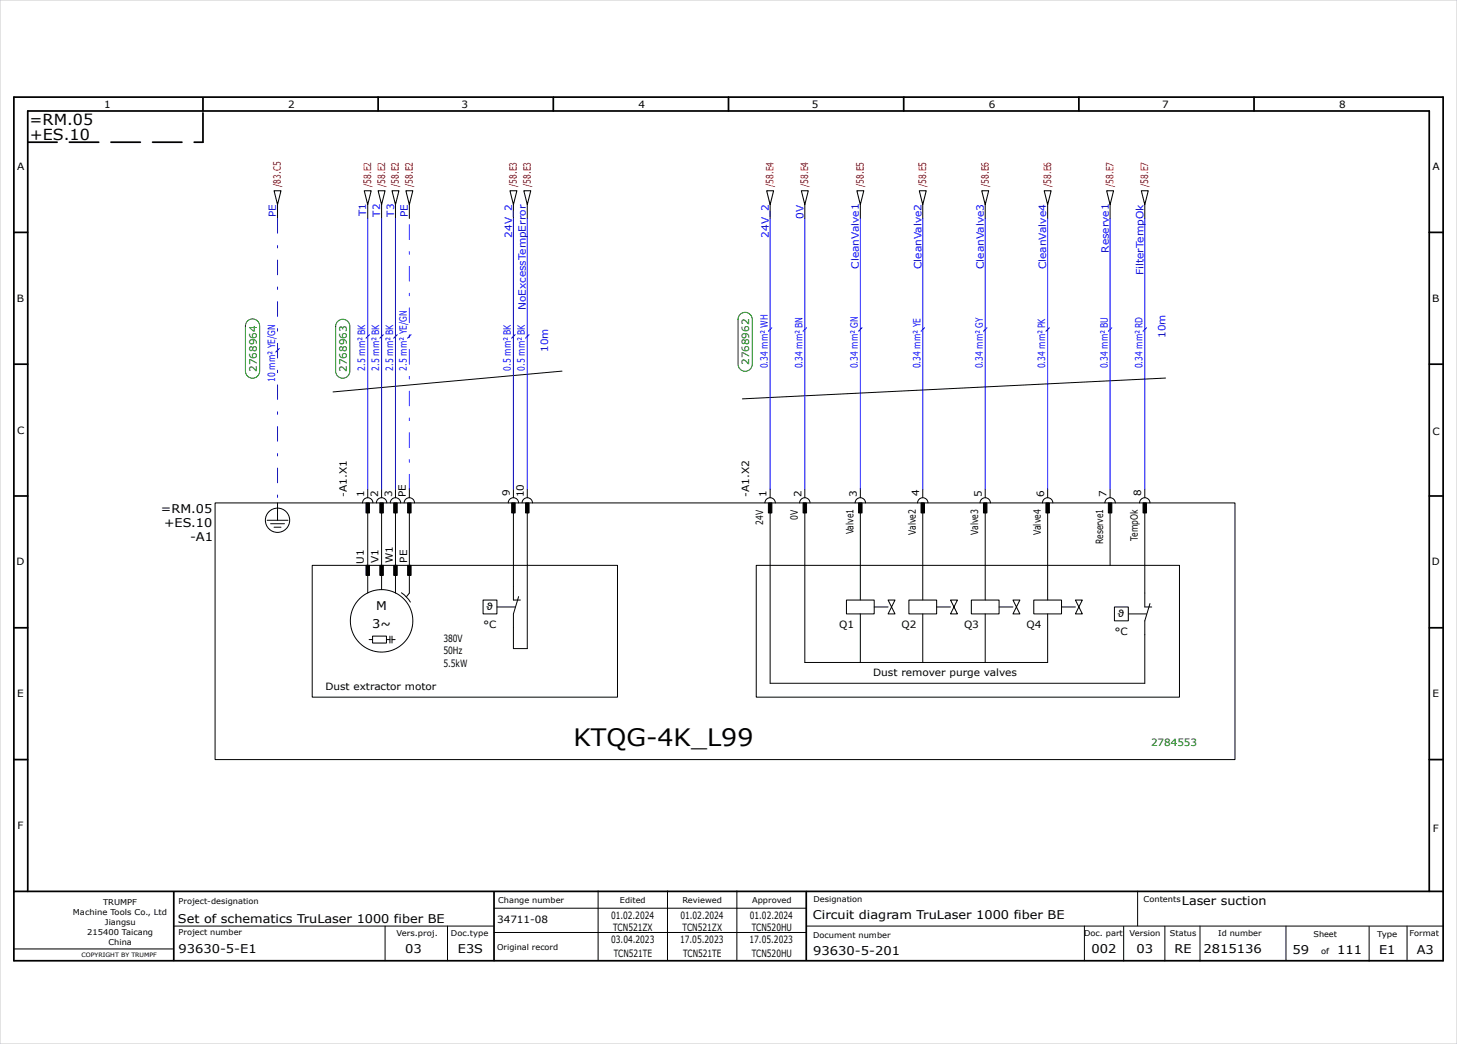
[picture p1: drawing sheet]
<svg xmlns="http://www.w3.org/2000/svg" width="420mm" height="301mm" viewBox="0 0 420 301" stroke-linecap="round" stroke-linejoin="round" font-family="sans-serif">
<g fill="none" stroke="#000" stroke-width=".5">
<path d="M4 28h412v249h-412zM58.5 28.2v3.8M109 28v4M159.5 28v4M210 28v4M260.5 28v4M311 28v4M361.5 28v4M4 67h4M412 67h4M4 105h4M412 105h4"/>
<path d="M4 143h4M412 143h4M4 181h4M412 181h4M4 219h4M412 219h4M4 257h412M8 257v-225h404v225M50.1 257.1v19.8M142.4 257.2v19.8M232.4 257.1v19.7"/>
</g>
<g fill="none" stroke="#000" stroke-width=".29">
<path d="M80 59v4M106 59v4M110 59v4M114 59v4M118 59v4M148 59v4M152 59v4M222 59v4M232 59v4M248 59v4M266 59v4M284 59v4"/>
<path d="M302 59v4M320 59v4M330 59v4M162 107l-66 6M336 109l-122 6M62 145h294v74h-294zM77 150h6M78 151h4M79 152h2M80 145v5M104.5 145a1.5 1.5 0 0 1 1.5-1.5 1.5 1.5 0 0 1 1.5 1.5M106 141v2.5"/>
<path d="M106 147v16M108.5 145a1.5 1.5 0 0 1 1.5-1.5 1.5 1.5 0 0 1 1.5 1.5M110 141v2.5M110 147v16M112.5 145a1.5 1.5 0 0 1 1.5-1.5 1.5 1.5 0 0 1 1.5 1.5M114 141v2.5M114 147v16M116.5 145a1.5 1.5 0 0 1 1.5-1.5 1.5 1.5 0 0 1 1.5 1.5M118 141v2.5M118 147v16M146.5 145a1.5 1.5 0 0 1 1.5-1.5 1.5 1.5 0 0 1 1.5 1.5M148 141v2.5"/>
<path d="M148 147v26h2M150.5 145a1.5 1.5 0 0 1 1.5-1.5 1.5 1.5 0 0 1 1.5 1.5M152 147v40h-4v-10l1.5-5M152 141v2.5M220.5 145a1.5 1.5 0 0 1 1.5-1.5 1.5 1.5 0 0 1 1.5 1.5M222 141v2.5M222 147v50h108v-18l1.5-5M230.5 145a1.5 1.5 0 0 1 1.5-1.5 1.5 1.5 0 0 1 1.5 1.5M232 147v44h70v-14M232 141v2.5M246.5 145a1.5 1.5 0 0 1 1.5-1.5 1.5 1.5 0 0 1 1.5 1.5M248 141v2.5"/>
<path d="M248 147v26M264.5 145a1.5 1.5 0 0 1 1.5-1.5 1.5 1.5 0 0 1 1.5 1.5M266 141v2.5M266 147v26M282.5 145a1.5 1.5 0 0 1 1.5-1.5 1.5 1.5 0 0 1 1.5 1.5M284 141v2.5M284 147v26M300.5 145a1.5 1.5 0 0 1 1.5-1.5 1.5 1.5 0 0 1 1.5 1.5M302 141v2.5M302 147v26M318.5 145a1.5 1.5 0 0 1 1.5-1.5 1.5 1.5 0 0 1 1.5 1.5M320 141v2.5"/>
<path d="M320 147v16M328.5 145a1.5 1.5 0 0 1 1.5-1.5 1.5 1.5 0 0 1 1.5 1.5M330 141v2.5M330 147v28h2M90 163h88v38h-88zM106 164v7M110 164v6M114 164v7M115.7 170.9l1.4 1.2 1.2 1.5M118 164v7l-.8 1M139.2 173h4v4h-4zM218 163h122v38h-122z"/>
<path d="M244 173h8v4h-8zM248 177v14M256 173h2l-1 2zM257 175l1 2h-2zM262 173h8v4h-8zM266 177v14M274 173h2l-1 2zM275 175l1 2h-2zM280 173h8v4h-8zM284 177v14M292 173h2l-1 2zM293 175l1 2h-2z"/>
<path d="M298 173h8v4h-8zM310 173h2l-1 2zM311 175l1 2h-2zM321.3 175h4v4h-4zM106.4 184.4h1M107.4 183.4h4v2h-4zM111.4 184.4h1M112.4 183.4v2M113 184.4h.9M113 183.4v2M172.4 256.9v20M192.4 256.9v20"/>
<path d="M212.4 256.9v20M327.9 256.9v10M4.1 273.6h45.7M50.1 267h92.2M111 267v10M129 267v10M142.4 261.9h90M142.4 268.9h90M232.5 267h183.5M312.6 267v10M323.9 267.1v10M335.8 267.1v10"/>
<path d="M345.9 267v10.1M370.7 267v9.8M394.7 267.1v10M405.6 267v10"/>
<circle cx="80" cy="150" r="3.5"/>
<circle cx="110" cy="179" r="9"/>
</g>
<path d="M8 41h50.5M58.5 41v-8.8" fill="none" stroke="#000" stroke-width=".5" stroke-dasharray="8.5 3.5"/>
<path d="M0 0h420v301h-420z" fill="none" stroke="#c9c9c9" stroke-width=".29"/>
<path d="M143.3 175h5.2M252 175h4M270 175h4M288 175h4M306 175h4M325.3 177h5.2" fill="none" stroke="#000" stroke-width=".29" stroke-dasharray="8.5 3.5"/>
<g fill="#000" stroke="#000" stroke-width=".29">
<path d="M105.5 145h1v2.9h-1z" fill-rule="evenodd"/>
<path d="M109.5 145h1v2.9h-1z" fill-rule="evenodd"/>
<path d="M113.5 145h1v2.9h-1z" fill-rule="evenodd"/>
<path d="M117.5 145h1v2.9h-1z" fill-rule="evenodd"/>
<path d="M147.5 145h1v2.9h-1z" fill-rule="evenodd"/>
<path d="M151.5 145h1v2.9h-1z" fill-rule="evenodd"/>
<path d="M221.5 145h1v2.9h-1z" fill-rule="evenodd"/>
<path d="M231.5 145h1v2.9h-1z" fill-rule="evenodd"/>
<path d="M247.5 145h1v2.9h-1z" fill-rule="evenodd"/>
<path d="M265.5 145h1v2.9h-1z" fill-rule="evenodd"/>
<path d="M283.5 145h1v2.9h-1z" fill-rule="evenodd"/>
<path d="M301.5 145h1v2.9h-1z" fill-rule="evenodd"/>
<path d="M319.5 145h1v2.9h-1z" fill-rule="evenodd"/>
<path d="M329.5 145h1v2.9h-1z" fill-rule="evenodd"/>
<path d="M105.5 163h1v2.9h-1z" fill-rule="evenodd"/>
<path d="M109.5 163h1v2.9h-1z" fill-rule="evenodd"/>
<path d="M113.5 163h1v2.9h-1z" fill-rule="evenodd"/>
<path d="M117.5 163h1v2.9h-1z" fill-rule="evenodd"/>
</g>
<g fill="none" stroke="#000" stroke-width=".3">
<path d="M79 55h2l-1 4zM105 55h2l-1 4zM109 55h2l-1 4zM113 55h2l-1 4zM117 55h2l-1 4zM147 55h2l-1 4zM151 55h2l-1 4zM221 55h2l-1 4zM231 55h2l-1 4zM247 55h2l-1 4zM265 55h2l-1 4zM283 55h2l-1 4z"/>
<path d="M301 55h2l-1 4zM319 55h2l-1 4zM329 55h2l-1 4z"/>
</g>
<g fill="none" stroke="#00f" stroke-width=".29">
<path d="M106 63v78M110 63v78M114 63v78M148 63v78M152 63v78M222 63v78M232 63v78M248 63v78M266 63v78M284 63v78M302 63v78M320 63v78"/>
<path d="M330 63v78"/>
</g>
<path d="M80 63v82M118 141v-78" fill="none" stroke="#00f" stroke-width=".29" stroke-dasharray="4.2 3.5 .7 3.5"/>
<g fill="#fff" stroke="#008000" stroke-width=".29">
<path d="M97.4 92.7a2.05 2.05 0 0 1 2.2-.5 2.05 2.05 0 0 1 1.2 1.9v12.9a2.05 2.05 0 0 1-2 2 2.05 2.05 0 0 1-2-2v-12.9z" fill-rule="evenodd"/>
<path d="M71.4 92.6a2.05 2.05 0 0 1 2.2-.5 2.05 2.05 0 0 1 1.2 1.9v13a2.05 2.05 0 0 1-2 2 2.05 2.05 0 0 1-2.1-2v-13z" fill-rule="evenodd"/>
<path d="M213.4 90.7a2.05 2.05 0 0 1 2.2-.5 2.05 2.05 0 0 1 1.3 1.9v12.9a2.05 2.05 0 0 1-2.1 2 2.05 2.05 0 0 1-2-2v-12.9z" fill-rule="evenodd"/>
</g>
<g fill="none" stroke="#00f" stroke-width=".3">
<path d="M106.5 96.5l-1 1M110.5 96.5l-1 1M114.5 96.5l-1 1M118.5 96.5l-1 1M148.5 96.5l-1 1M152.5 96.5l-1 1M222.5 94.5l-1 1M232.5 94.5l-1 1M248.5 94.5l-1 1M266.5 94.5l-1 1M284.5 94.5l-1 1M302.5 94.5l-1 1"/>
<path d="M320.5 94.5l-1 1M330.5 94.5l-1 1M80.5 100.5l-1 1"/>
</g>
<text font-size="6.9" x="165.3" y="215">KTQG-4K_L99</text>
<g font-size="4.4">
<text x="8.5" y="36">=RM.05</text>
<text x="8.6" y="40.5">+ES.10</text>
</g>
<g font-size="3.5">
<text x="46.4" y="148">=RM.05</text>
<text x="47.3" y="152">+ES.10</text>
<text x="54.8" y="156">-A1</text>
<text x="108.4" y="176">M</text>
<text x="107.3" y="181">3~</text>
<text x="340.7" y="261">Laser suction</text>
<text x="51.3" y="266">Set of schematics TruLaser 1000 fiber BE</text>
<text x="234.3" y="265">Circuit diagram TruLaser 1000 fiber BE</text>
<text x="51.5" y="274.7">93630-5-E1</text>
<text x="116.8" y="274.9">03</text>
<text x="132" y="274.9">E3S</text>
<text x="234.4" y="275.3">93630-5-201</text>
<text x="314.6" y="274.8">002</text>
<text x="327.6" y="274.9">03</text>
<text x="338.6" y="274.8">RE</text>
<text x="346.9" y="274.7">2815136</text>
<text x="372.6" y="275">59</text>
<text x="385.4" y="275">111</text>
<text x="397.6" y="275">E1</text>
<text x="408.4" y="275">A3</text>
</g>
<g font-size="2.9">
<text x="30" y="31">1</text>
<text x="83" y="31">2</text>
<text x="133.1" y="31">3</text>
<text x="184.1" y="31">4</text>
<text x="234.1" y="31">5</text>
<text x="285" y="31">6</text>
<text x="335" y="31">7</text>
<text x="386" y="31">8</text>
<text x="5" y="49">A</text>
<text x="413" y="49">A</text>
<text x="4.8" y="87">B</text>
<text x="412.8" y="87">B</text>
<text x="5" y="125">C</text>
<text x="413" y="125.5">C</text>
<text x="100" y="143.2" transform="rotate(-90 100 143.2)">-A1.X1</text>
<text x="105" y="143.4" transform="rotate(-90 105 143.4)">1</text>
<text x="109" y="143.2" transform="rotate(-90 109 143.2)">2</text>
<text x="113" y="143.2" transform="rotate(-90 113 143.2)">3</text>
<text x="117" y="143.3" transform="rotate(-90 117 143.3)">PE</text>
<text x="147" y="143.1" transform="rotate(-90 147 143.1)">9</text>
<text x="151" y="143.4" transform="rotate(-90 151 143.4)">10</text>
<text x="216" y="143.2" transform="rotate(-90 216 143.2)">-A1.X2</text>
<text x="221" y="143.4" transform="rotate(-90 221 143.4)">1</text>
<text x="231" y="143.2" transform="rotate(-90 231 143.2)">2</text>
<text x="247" y="143.2" transform="rotate(-90 247 143.2)">3</text>
<text x="265" y="143.1" transform="rotate(-90 265 143.1)">4</text>
<text x="283" y="143.2" transform="rotate(-90 283 143.2)">5</text>
<text x="301" y="143.2" transform="rotate(-90 301 143.2)">6</text>
<text x="319" y="143.2" transform="rotate(-90 319 143.2)">7</text>
<text x="329" y="143.1" transform="rotate(-90 329 143.1)">8</text>
<text x="230" y="149.9" transform="rotate(-90 230 149.9)">0V</text>
<text x="220" y="151.2" transform="rotate(-90 220 151.2)">24V</text>
<text x="246" y="154.1" transform="rotate(-90 246 154.1)">Valve1</text>
<text x="264" y="154.2" transform="rotate(-90 264 154.2)">Valve2</text>
<text x="282" y="154.2" transform="rotate(-90 282 154.2)">Valve3</text>
<text x="300" y="154.2" transform="rotate(-90 300 154.2)">Valve4</text>
<text x="328" y="155.9" transform="rotate(-90 328 155.9)">TempOk</text>
<text x="318" y="156.9" transform="rotate(-90 318 156.9)">Reserve1</text>
<text x="4.8" y="163">D</text>
<text x="104.9" y="162.6" transform="rotate(-90 104.9 162.6)">U1</text>
<text x="109.1" y="162.4" transform="rotate(-90 109.1 162.4)">V1</text>
<text x="113.2" y="162.3" transform="rotate(-90 113.2 162.3)">W1</text>
<text x="117.4" y="162.2" transform="rotate(-90 117.4 162.2)">PE</text>
<text x="412.7" y="163">D</text>
<text x="140.2" y="176">ϑ</text>
<text x="322.3" y="178">ϑ</text>
<text x="127.8" y="185">380V</text>
<text x="139.4" y="181">°C</text>
<text x="241.9" y="181">Q1</text>
<text x="259.9" y="181">Q2</text>
<text x="277.9" y="181">Q3</text>
<text x="295.9" y="181">Q4</text>
<text x="321.4" y="183">°C</text>
<text x="127.8" y="188.6">50Hz</text>
<text x="127.8" y="192.3">5.5kW</text>
<text x="251.7" y="195">Dust remover purge valves</text>
<text x="5" y="201">E</text>
<text x="93.8" y="199">Dust extractor motor</text>
<text x="413" y="201">E</text>
<text x="5.1" y="239">F</text>
<text x="413" y="240">F</text>
<text x="143.3" y="266">34711-08</text>
<text x="176.1" y="264.9">01.02.2024</text>
<text x="176.8" y="268.4">TCN521ZX</text>
<text x="196.1" y="264.9">01.02.2024</text>
<text x="196.8" y="268.4">TCN521ZX</text>
<text x="216.1" y="264.9">01.02.2024</text>
<text x="216.7" y="268.4">TCN520HU</text>
<text x="176.2" y="271.9">03.04.2023</text>
<text x="176.9" y="275.9">TCN521TE</text>
<text x="196" y="271.9">17.05.2023</text>
<text x="196.9" y="275.9">TCN521TE</text>
<text x="216" y="271.9">17.05.2023</text>
<text x="216.7" y="275.9">TCN520HU</text>
</g>
<g font-size="2.9" fill="#b60000">
<text x="81" y="53.9" transform="rotate(-90 81 53.9)">/83.C5</text>
<text x="107" y="53.9" transform="rotate(-90 107 53.9)">/58.E2</text>
<text x="111" y="53.9" transform="rotate(-90 111 53.9)">/58.E2</text>
<text x="115" y="53.9" transform="rotate(-90 115 53.9)">/58.E2</text>
<text x="119" y="53.9" transform="rotate(-90 119 53.9)">/58.E2</text>
<text x="149" y="53.9" transform="rotate(-90 149 53.9)">/58.E3</text>
<text x="153" y="53.9" transform="rotate(-90 153 53.9)">/58.E3</text>
<text x="223" y="53.9" transform="rotate(-90 223 53.9)">/58.E4</text>
<text x="233" y="53.9" transform="rotate(-90 233 53.9)">/58.E4</text>
<text x="249" y="53.9" transform="rotate(-90 249 53.9)">/58.E5</text>
<text x="267" y="53.9" transform="rotate(-90 267 53.9)">/58.E5</text>
<text x="285" y="53.9" transform="rotate(-90 285 53.9)">/58.E6</text>
<text x="303" y="53.9" transform="rotate(-90 303 53.9)">/58.E6</text>
<text x="321" y="53.9" transform="rotate(-90 321 53.9)">/58.E7</text>
<text x="331" y="53.9" transform="rotate(-90 331 53.9)">/58.E7</text>
</g>
<g font-size="2.9" fill="#00f">
<text x="79.6" y="62.6" transform="rotate(-90 79.6 62.6)">PE</text>
<text x="105.6" y="62.4" transform="rotate(-90 105.6 62.4)">T1</text>
<text x="109.6" y="62.5" transform="rotate(-90 109.6 62.5)">T2</text>
<text x="113.6" y="62.5" transform="rotate(-90 113.6 62.5)">T3</text>
<text x="117.6" y="62.6" transform="rotate(-90 117.6 62.6)">PE</text>
<text x="231.6" y="63" transform="rotate(-90 231.6 63)">0V</text>
<text x="147.6" y="68.5" transform="rotate(-90 147.6 68.5)">24V_2</text>
<text x="221.6" y="68.5" transform="rotate(-90 221.6 68.5)">24V_2</text>
<text x="247.6" y="77.5" transform="rotate(-90 247.6 77.5)">CleanValve1</text>
<text x="265.6" y="77.6" transform="rotate(-90 265.6 77.6)">CleanValve2</text>
<text x="283.6" y="77.6" transform="rotate(-90 283.6 77.6)">CleanValve3</text>
<text x="301.6" y="77.7" transform="rotate(-90 301.6 77.7)">CleanValve4</text>
<text x="319.6" y="72.8" transform="rotate(-90 319.6 72.8)">Reserve1</text>
<text x="329.6" y="79.4" transform="rotate(-90 329.6 79.4)">FilterTempOk</text>
<text x="151.6" y="89.4" transform="rotate(-90 151.6 89.4)">NoExcessTempError</text>
<text x="158" y="101.4" transform="rotate(-90 158 101.4)">10m</text>
<text x="336" y="97.4" transform="rotate(-90 336 97.4)">10m</text>
<text x="105.3" y="106.8" transform="rotate(-90 105.3 106.8)">2.5 mm² BK</text>
<text x="109.3" y="106.8" transform="rotate(-90 109.3 106.8)">2.5 mm² BK</text>
<text x="113.3" y="106.8" transform="rotate(-90 113.3 106.8)">2.5 mm² BK</text>
<text x="117.3" y="106.8" transform="rotate(-90 117.3 106.8)">2.5 mm² YE/GN</text>
<text x="147.3" y="106.8" transform="rotate(-90 147.3 106.8)">0.5 mm² BK</text>
<text x="151.3" y="106.8" transform="rotate(-90 151.3 106.8)">0.5 mm² BK</text>
<text x="221.3" y="106.2" transform="rotate(-90 221.3 106.2)">0.34 mm² WH</text>
<text x="231.3" y="106.2" transform="rotate(-90 231.3 106.2)">0.34 mm² BN</text>
<text x="247.3" y="106.2" transform="rotate(-90 247.3 106.2)">0.34 mm² GN</text>
<text x="265.3" y="106.2" transform="rotate(-90 265.3 106.2)">0.34 mm² YE</text>
<text x="283.3" y="106.2" transform="rotate(-90 283.3 106.2)">0.34 mm² GY</text>
<text x="301.3" y="106.2" transform="rotate(-90 301.3 106.2)">0.34 mm² PK</text>
<text x="319.3" y="106.2" transform="rotate(-90 319.3 106.2)">0.34 mm² BU</text>
<text x="329.3" y="106.2" transform="rotate(-90 329.3 106.2)">0.34 mm² RD</text>
<text x="79.3" y="110.1" transform="rotate(-90 79.3 110.1)">10 mm² YE/GN</text>
</g>
<g font-size="2.9" fill="#008000">
<text x="74" y="107.2" transform="rotate(-90 74 107.2)">2768964</text>
<text x="100" y="107.2" transform="rotate(-90 100 107.2)">2768963</text>
<text x="216" y="105.2" transform="rotate(-90 216 105.2)">2768962</text>
<text x="331.8" y="215">2784553</text>
</g>
<g font-size="2.3">
<text x="21" y="263.8">Machine Tools Co., Ltd</text>
<text x="29.7" y="260.8">TRUMPF</text>
<text x="51.5" y="260.7">Project-designation</text>
<text x="143.6" y="260.4">Change number</text>
<text x="178.7" y="260.4">Edited</text>
<text x="196.7" y="260.4">Reviewed</text>
<text x="216.8" y="260.4">Approved</text>
<text x="234.5" y="260.2">Designation</text>
<text x="329.7" y="260.1">Contents</text>
<text x="25.2" y="269.6">215400 Taicang</text>
<text x="30.3" y="266.7">Jiangsu</text>
<text x="51.5" y="269.7">Project number</text>
<text x="114.3" y="269.9">Vers.proj.</text>
<text x="130" y="269.9">Doc.type</text>
<text x="312.5" y="269.8">Doc. part</text>
<text x="325.6" y="269.9">Version</text>
<text x="337.3" y="269.8">Status</text>
<text x="351.2" y="269.8">Id number</text>
<text x="406.4" y="270">Format</text>
<text x="31.3" y="272.5">China</text>
<text x="143.3" y="273.9">Original record</text>
<text x="234.4" y="270.3">Document number</text>
<text x="378.6" y="270">Sheet</text>
<text x="380.8" y="275">of</text>
<text x="397" y="270">Type</text>
</g>
<text font-size="1.7" x="23.5" y="275.8">COPYRIGHT BY TRUMPF</text>
</svg>
